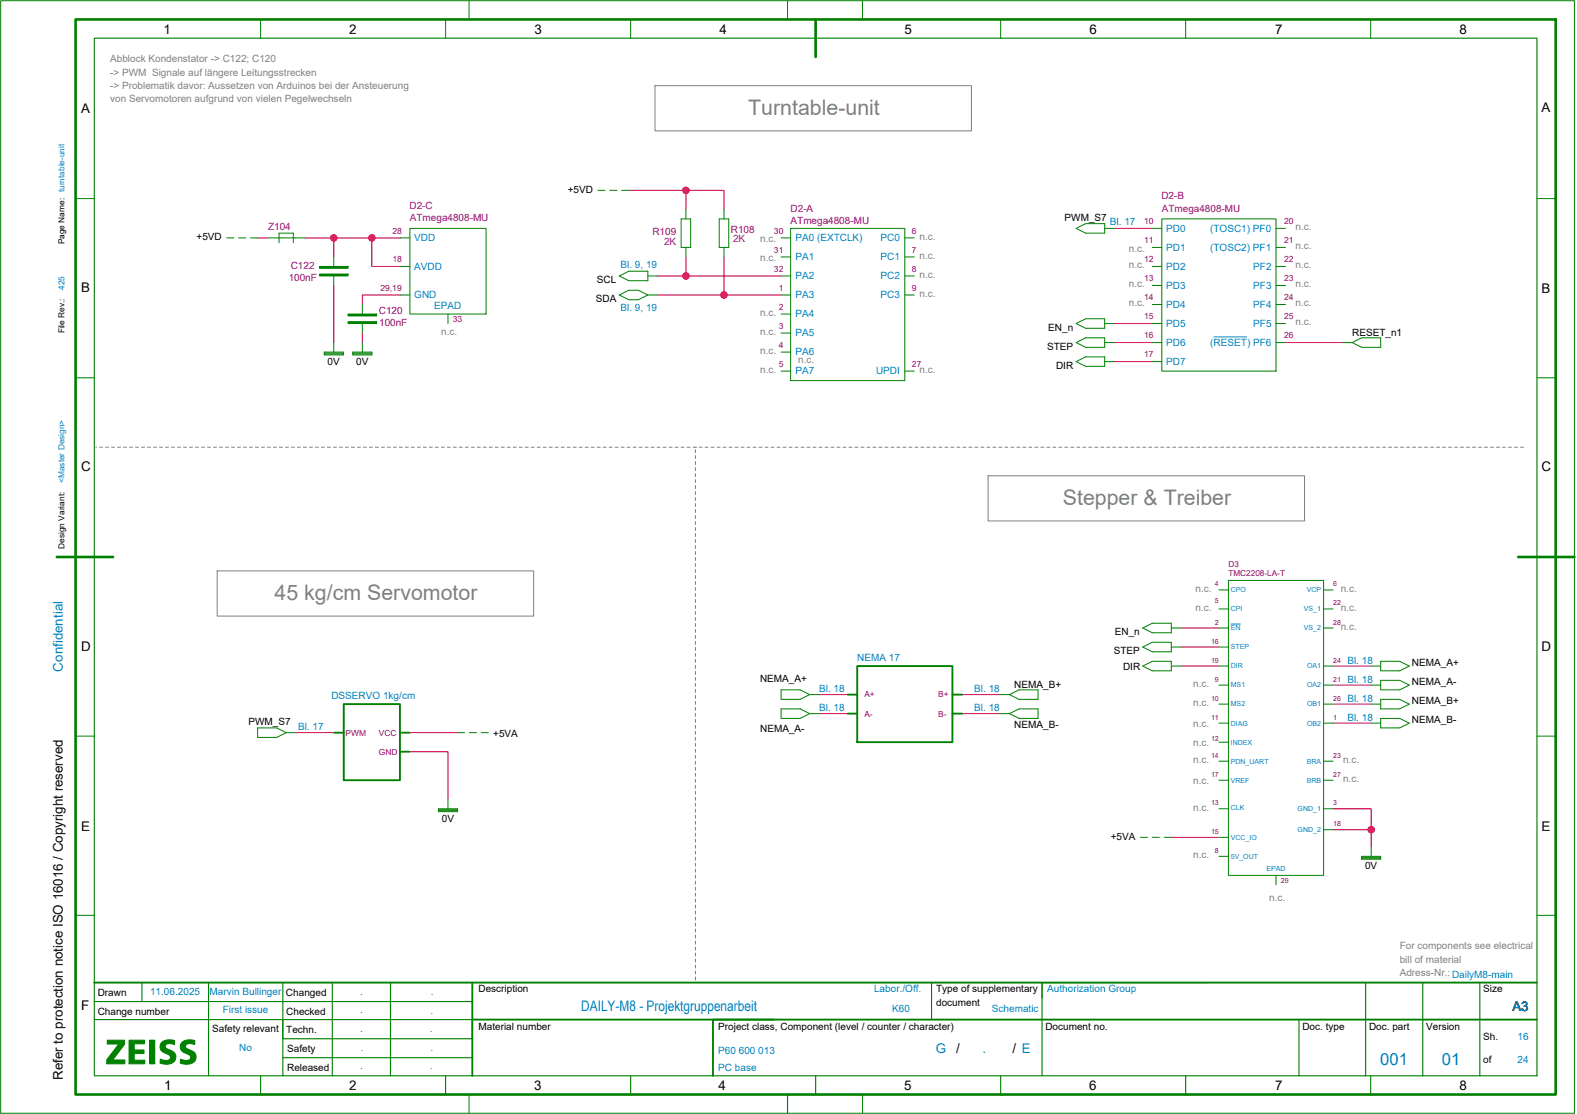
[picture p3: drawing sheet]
<svg xmlns="http://www.w3.org/2000/svg" width="421mm" height="297mm" viewBox="0 0 421 297" stroke-linecap="round" stroke-linejoin="round" font-family="sans-serif">
<g fill="none" stroke="#808080" stroke-width=".27">
<path d="M174.8 22.9h84.5v12h-84.5zM25.6 119.4h.2M26.6 119.4h.8M28.2 119.4h.8M29.8 119.4h.8M31.4 119.4h.8M33 119.4h.8M34.6 119.4h.8M36.2 119.4h.8M37.8 119.4h.8M39.4 119.4h.8M41 119.4h.8"/>
<path d="M42.6 119.4h.8M44.2 119.4h.8M45.8 119.4h.8M47.4 119.4h.8M49 119.4h.8M50.6 119.4h.8M52.2 119.4h.8M53.8 119.4h.8M55.4 119.4h.8M57 119.4h.8M58.6 119.4h.8M60.2 119.4h.8"/>
<path d="M61.8 119.4h.8M63.4 119.4h.8M65 119.4h.8M66.6 119.4h.8M68.2 119.4h.8M69.8 119.4h.8M71.4 119.4h.8M73 119.4h.8M74.6 119.4h.8M76.2 119.4h.8M77.8 119.4h.8M79.4 119.4h.8"/>
<path d="M81 119.4h.8M82.6 119.4h.8M84.2 119.4h.8M85.8 119.4h.8M87.4 119.4h.8M89 119.4h.8M90.6 119.4h.8M92.2 119.4h.8M93.8 119.4h.8M95.4 119.4h.8M97 119.4h.8M98.6 119.4h.8"/>
<path d="M100.2 119.4h.8M101.8 119.4h.8M103.4 119.4h.8M105 119.4h.8M106.6 119.4h.8M108.2 119.4h.8M109.8 119.4h.8M111.4 119.4h.8M113 119.4h.8M114.6 119.4h.8M116.2 119.4h.8M117.8 119.4h.8"/>
<path d="M119.4 119.4h.8M121 119.4h.8M122.6 119.4h.8M124.2 119.4h.8M125.8 119.4h.8M127.4 119.4h.8M129 119.4h.8M130.6 119.4h.8M132.2 119.4h.8M133.8 119.4h.8M135.4 119.4h.8M137 119.4h.8"/>
<path d="M138.6 119.4h.8M140.2 119.4h.8M141.8 119.4h.8M143.4 119.4h.8M145 119.4h.8M146.6 119.4h.8M148.2 119.4h.8M149.8 119.4h.8M151.4 119.4h.8M153 119.4h.8M154.6 119.4h.8M156.2 119.4h.8"/>
<path d="M157.8 119.4h.8M159.4 119.4h.8M161 119.4h.8M162.6 119.4h.8M164.2 119.4h.8M165.8 119.4h.8M167.4 119.4h.8M169 119.4h.8M170.6 119.4h.8M172.2 119.4h.8M173.8 119.4h.8M175.4 119.4h.8"/>
<path d="M177 119.4h.8M178.6 119.4h.8M180.2 119.4h.8M181.8 119.4h.8M183.4 119.4h.8M185 119.4h.8M185.6 119.4h.1M186.6 119.4h.8M188.2 119.4h.8M189.8 119.4h.8M191.4 119.4h.8M193 119.4h.8"/>
<path d="M194.6 119.4h.8M196.2 119.4h.8M197.8 119.4h.8M199.4 119.4h.8M201 119.4h.8M202.6 119.4h.8M204.2 119.4h.8M205.8 119.4h.8M207.4 119.4h.8M209 119.4h.8M210.6 119.4h.8M212.2 119.4h.8"/>
<path d="M213.8 119.4h.8M215.4 119.4h.8M217 119.4h.8M218.6 119.4h.8M220.2 119.4h.8M221.8 119.4h.8M223.4 119.4h.8M225 119.4h.8M226.6 119.4h.8M228.2 119.4h.8M229.8 119.4h.8M231.4 119.4h.8"/>
<path d="M233 119.4h.8M234.6 119.4h.8M236.2 119.4h.8M237.8 119.4h.8M239.4 119.4h.8M241 119.4h.8M242.6 119.4h.8M244.2 119.4h.8M245.8 119.4h.8M247.4 119.4h.8M249 119.4h.8M250.6 119.4h.8"/>
<path d="M252.2 119.4h.8M253.8 119.4h.8M255.4 119.4h.8M257 119.4h.8M258.6 119.4h.8M260.2 119.4h.8M261.8 119.4h.8M263.4 119.4h.8M265 119.4h.8M266.6 119.4h.8M268.2 119.4h.8M269.8 119.4h.8"/>
<path d="M271.4 119.4h.8M273 119.4h.8M274.6 119.4h.8M276.2 119.4h.8M277.8 119.4h.8M279.4 119.4h.8M281 119.4h.8M282.6 119.4h.8M284.2 119.4h.8M285.8 119.4h.8M287.4 119.4h.8M289 119.4h.8"/>
<path d="M290.6 119.4h.8M292.2 119.4h.8M293.8 119.4h.8M295.4 119.4h.8M297 119.4h.8M298.6 119.4h.8M300.2 119.4h.8M301.8 119.4h.8M303.4 119.4h.8M305 119.4h.8M306.6 119.4h.8M308.2 119.4h.8"/>
<path d="M309.8 119.4h.8M311.4 119.4h.8M313 119.4h.8M314.6 119.4h.8M316.2 119.4h.8M317.8 119.4h.8M319.4 119.4h.8M321 119.4h.8M322.6 119.4h.8M324.2 119.4h.8M325.8 119.4h.8M327.4 119.4h.8"/>
<path d="M329 119.4h.8M330.6 119.4h.8M332.2 119.4h.8M333.8 119.4h.8M335.4 119.4h.8M337 119.4h.8M338.6 119.4h.8M340.2 119.4h.8M341.8 119.4h.8M343.4 119.4h.8M345 119.4h.8M346.6 119.4h.8"/>
<path d="M348.2 119.4h.8M349.8 119.4h.8M351.4 119.4h.8M353 119.4h.8M354.6 119.4h.8M356.2 119.4h.8M357.8 119.4h.8M359.4 119.4h.8M361 119.4h.8M362.6 119.4h.8M364.2 119.4h.8M365.8 119.4h.8"/>
<path d="M367.4 119.4h.8M369 119.4h.8M370.6 119.4h.8M372.2 119.4h.8M373.8 119.4h.8M375.4 119.4h.8M377 119.4h.8M378.6 119.4h.8M380.2 119.4h.8M381.8 119.4h.8M383.4 119.4h.8M385 119.4h.8"/>
<path d="M386.6 119.4h.8M388.2 119.4h.8M389.8 119.4h.8M391.4 119.4h.8M393 119.4h.8M394.6 119.4h.8M396.2 119.4h.8M397.8 119.4h.8M399.4 119.4h.8M401 119.4h.8M402.6 119.4h.8M404.2 119.4h.8"/>
<path d="M405.8 119.4h.8M185.6 120v.8M185.6 121.6v.8M185.6 123.2v.8M185.6 124.8v.8M185.6 126.4v.8M185.6 128v.8M185.6 129.6v.8M185.6 131.2v.8M185.6 132.8v.8M185.6 134.4v.8M185.6 136v.8"/>
<path d="M185.6 137.6v.8M185.6 139.2v.8M263.7 127h84.5v12.1h-84.5zM58 152.4h84.4v12.1h-84.4zM185.6 140.8v.8M185.6 142.4v.8M185.6 144v.8M185.6 145.6v.8M185.6 147.2v.8M185.6 148.8v.8M185.6 150.4v.8M185.6 152v.8"/>
<path d="M185.6 153.6v.8M185.6 155.2v.8M185.6 156.8v.8M185.6 158.4v.8M185.6 160v.8M185.6 161.6v.8M185.6 163.2v.8M185.6 164.8v.8M185.6 166.4v.8M185.6 168v.8M185.6 169.6v.8M185.6 171.2v.8"/>
<path d="M185.6 172.8v.8M185.6 174.4v.8M185.6 176v.8M185.6 177.6v.8M185.6 179.2v.8M185.6 180.8v.8M185.6 182.4v.8M185.6 184v.8M185.6 185.6v.8M185.6 187.2v.8M185.6 188.8v.8M185.6 190.4v.8"/>
<path d="M185.6 192v.8M185.6 193.6v.8M185.6 195.2v.8M185.6 196.8v.8M185.6 198.4v.8M185.6 200v.8M185.6 201.6v.8M185.6 203.2v.8M185.6 204.8v.8M185.6 206.4v.8M185.6 208v.8M185.6 209.6v.8"/>
<path d="M185.6 211.2v.8M185.6 212.8v.8M185.6 214.4v.8M185.6 216v.8M185.6 217.6v.8M185.6 219.2v.8M185.6 220.8v.8M185.6 222.4v.8M185.6 224v.8M185.6 225.6v.8M185.6 227.2v.8M185.6 228.8v.8"/>
<path d="M185.6 230.4v.8M185.6 232v.8M185.6 233.6v.8M185.6 235.2v.8M185.6 236.8v.8M185.6 238.4v.8M185.6 240v.8M185.6 241.6v.8M185.6 243.2v.8M185.6 244.8v.8M185.6 246.4v.8M185.6 248v.8"/>
<path d="M185.6 249.6v.8M185.6 251.2v.8M185.6 252.8v.8M185.6 254.4v.8M185.6 256v.8M185.6 257.6v.8M185.6 259.2v.8M185.6 260.8v.8"/>
</g>
<circle cx="183.1" cy="73.7" r="1" fill="#f00"/>
<path d="M175.4 73.7h33.1M183.1 68.6v5.1" fill="none" stroke="#f00" stroke-width=".27"/>
<circle cx="193.2" cy="78.8" r="1" fill="#f00"/>
<path d="M175.4 78.8h33.1M193.2 68.6v10.2" fill="none" stroke="#f00" stroke-width=".27"/>
<circle cx="365.9" cy="221.5" r="1" fill="#f00"/>
<path d="M89.1 76.2v15.3M96.7 88.9v2.6M109.3 200.7h10.3v12.7M355.8 215.9h10.1v5.6M355.8 221.5h10.1M365.9 221.5v4.6" fill="none" stroke="#f00" stroke-width=".27"/>
<circle cx="183.1" cy="50.8" r="1" fill="#f00"/>
<path d="M167.8 50.8h15.3M183.1 50.8h10.1v5.1M183.1 50.8v5.1M68.8 63.5h2.5M106.9 78.8h-10.2v2.5" fill="none" stroke="#f00" stroke-width=".27"/>
<g fill="#f00">
<circle cx="89.1" cy="63.5" r="1"/>
<circle cx="99.2" cy="63.5" r="1"/>
</g>
<path d="M81.5 63.5h25.4M89.1 63.5v5.1M99.2 63.5v7.6h7.7M297.4 86.4h10.1M297.4 91.5h10.1M297.4 96.5h10.1M315.1 167.7h10.2M315.1 172.7h10.2M315.1 177.8h10.2" fill="none" stroke="#f00" stroke-width=".27"/>
<g fill="none" stroke="#ff0080" stroke-width=".27">
<path d="M297.4 61h10.1M343.1 91.5h15.2M355.8 177.8h10.1M78.9 195.6h10.3M109.3 195.6h12.8M218.6 185.4h7.6M218.6 190.5h7.6M256.7 185.4h10.2M256.7 190.5h10.2M355.8 182.9h10.1M355.8 188h10.1M355.8 193.1h10.1"/>
<path d="M312.6 223.5h12.7"/>
</g>
<path d="M92.9 83.8h7.6v.5h-7.6z" fill-rule="evenodd" fill="#008000"/>
<path d="M92.9 83.8h7.6v.5h-7.6z" fill="none" stroke="#008000" stroke-width=".27"/>
<path d="M92.9 85.9h7.6v.5h-7.6z" fill-rule="evenodd" fill="#008000"/>
<path d="M92.9 85.9h7.6v.5h-7.6zM96.7 81.3v2.5M96.7 86.4v2.5" fill="none" stroke="#008000" stroke-width=".27"/>
<path d="M85.3 71.1h7.6v.5h-7.6z" fill-rule="evenodd" fill="#008000"/>
<path d="M85.3 71.1h7.6v.5h-7.6z" fill="none" stroke="#008000" stroke-width=".27"/>
<path d="M85.3 73.2h7.6v.5h-7.6z" fill-rule="evenodd" fill="#008000"/>
<g fill="none" stroke="#008000" stroke-width=".27">
<path d="M181.8 58.4h2.5v7.7h-2.5zM183.1 55.9v2.5M191.9 58.4h2.6v7.7h-2.6zM193.2 55.9v2.5M310.1 58.4h30.4v40.7h-30.4zM71.3 63.5h10.2M74.5 64.8v-2.6h3.8v2.6M85.3 73.2h7.6v.5h-7.6zM89.1 68.6v2.5M89.1 73.7v2.5M106.9 63.5h2.5M106.9 78.8h2.5"/>
<path d="M106.9 71.1h2.5M109.4 61h20.3v22.8h-20.3zM183.1 66.1v2.5M193.2 66.1v2.5M208.5 63.5h2.5M208.5 68.6h2.5M208.5 73.7h2.5M208.5 78.8h2.5M211 61h30.5v40.6h-30.5zM241.5 63.5h2.5M241.5 68.6h2.5M241.5 73.7h2.5"/>
<path d="M241.5 78.8h2.5M307.5 61h2.6M307.5 66.1h2.6M307.5 71.1h2.6M307.5 76.2h2.6M340.5 61h2.6M340.5 66.1h2.6M340.5 71.1h2.6M340.5 76.2h2.6M119.6 83.8v2.6M208.5 88.9h2.5M208.5 83.8h2.5"/>
<path d="M208.5 94h2.5M208.5 99.1h2.5M241.5 99.1h2.5M307.5 81.3h2.6M307.5 91.5h2.6M307.5 86.4h2.6M307.5 96.5h2.6M340.5 81.3h2.6M340.5 91.5h2.6M340.5 86.4h2.6M325.3 157.5h2.5M327.8 155h25.4v78.7h-25.4z"/>
<path d="M353.2 157.5h2.6M325.3 167.7h2.5M325.3 162.6h2.5M325.3 172.7h2.5M325.3 177.8h2.5M353.2 167.7h2.6M353.2 162.6h2.6M353.2 177.8h2.6M325.3 193.1h2.5M325.3 182.9h2.5M325.3 188h2.5M325.3 198.1h2.5"/>
<path d="M353.2 193.1h2.6M353.2 182.9h2.6M353.2 188h2.6M325.3 215.9h2.5M325.3 203.2h2.5M325.3 208.3h2.5M353.2 215.9h2.6M353.2 203.2h2.6M353.2 208.3h2.6M325.3 228.6h2.5M325.3 223.5h2.5M340.5 233.7v2.5"/>
<path d="M353.2 221.5h2.6"/>
</g>
<path d="M324 89.9h8.7M328.5 166.6h2.5" fill="none" stroke="#0080c0" stroke-width=".27"/>
<path d="M39.9 277.7h1.4v6.3h-1.4z" fill-rule="evenodd" fill="#008000"/>
<path d="M39.9 277.7h1.4v6.3h-1.4z" fill="none" stroke="#008000" stroke-width=".27"/>
<path d="M28.6 277.7h4.6v1.1l-3.1 4.2h3.2v1h-4.8v-1.1l3.2-4.2h-3.1z" fill-rule="evenodd" fill="#008000"/>
<path d="M28.6 277.7h4.6v1.1l-3.1 4.2h3.2v1h-4.8v-1.1l3.2-4.2h-3.1z" fill="none" stroke="#008000" stroke-width=".27"/>
<path d="M34.4 277.7h4.2v1h-2.8v1.6h2.6v1h-2.6v1.7h2.8v1h-4.2z" fill-rule="evenodd" fill="#008000"/>
<path d="M34.4 277.7h4.2v1h-2.8v1.6h2.6v1h-2.6v1.7h2.8v1h-4.2z" fill="none" stroke="#008000" stroke-width=".27"/>
<path d="M43.2 278.3l1.4-.7 2 .2v1.1l-1.4-.3a.82 .82 0 0 0-1.1 .7 .82 .82 0 0 0 .9 .9l.4 .2a1.97 1.97 0 0 1 1.5 1.3v.8a2.49 2.49 0 0 1-3.3 1.5l-.9-.2 .1-1.1 1.6 .4a.86 .86 0 0 0 1.1-.8 .86 .86 0 0 0-.9-.9l-.7-.3a1.71 1.71 0 0 1-.7-2.8z" fill-rule="evenodd" fill="#008000"/>
<path d="M43.2 278.3l1.4-.7 2 .2v1.1l-1.4-.3a.82 .82 0 0 0-1.1 .7 .82 .82 0 0 0 .9 .9l.4 .2a1.97 1.97 0 0 1 1.5 1.3v.8a2.49 2.49 0 0 1-3.3 1.5l-.9-.2 .1-1.1 1.6 .4a.86 .86 0 0 0 1.1-.8 .86 .86 0 0 0-.9-.9l-.7-.3a1.71 1.71 0 0 1-.7-2.8z" fill="none" stroke="#008000" stroke-width=".27"/>
<path d="M48.6 278.3l1.4-.7 2 .2-.1 1.1-1.3-.3a.82 .82 0 0 0-1.1 .7 .82 .82 0 0 0 .9 .9l.4 .2a1.97 1.97 0 0 1 1.5 1.3v.8a2.49 2.49 0 0 1-3.3 1.5l-.9-.2 .1-1.1 1.6 .4a.86 .86 0 0 0 1.1-.8 .86 .86 0 0 0-.9-.9l-.7-.3a1.71 1.71 0 0 1-.7-2.8z" fill-rule="evenodd" fill="#008000"/>
<g fill="none" stroke="#008000" stroke-width=".27">
<path d="M.2 .2h420v297h-420zM69.6 5.2v5M118.9 5.2v5M125.2 .2v5M168.3 5.2v5M210.2 .2v5M230.2 .2v5M267 5.2v5M316.4 5.2v5M365.8 5.2v5M20.2 53h5M159.6 50.8h1.9"/>
<path d="M162.7 50.8h1.9M165.9 50.8h1.9M410.2 53h5M60.5 63.5h1.9M63.7 63.5h1.9M66.8 63.5h2M165.3 73.7l2.5-1.3h5.1v2.5h-5.1zM165.3 78.8l2.5-1.3h2.6l2.5 1.3-2.5 1.2h-2.6zM172.9 73.7h2.5M172.9 78.8h2.5M287.2 61l2.5-1.3h5.1v2.5h-5.1zM294.8 61h2.6"/>
<path d="M86.5 94h5.1v.8h-5.1zM86.5 94.5h5.1M86.5 94.2h5.1M89.1 91.5v2.5M94.2 94h5v.8h-5zM94.2 94.5h5M94.2 94.2h5M96.7 91.5v2.5M287.2 86.4l2.5-1.3h5.1v2.5h-5.1zM287.2 91.5l2.5-1.3h5.1v2.5h-5.1zM287.2 96.5l2.5-1.2h5.1v2.5h-5.1zM294.8 91.5h2.6"/>
<path d="M294.8 86.4h2.6M294.8 96.5h2.6M358.3 91.5h2.6M360.9 91.5l2.5-1.3h5.1v2.5h-5.1zM20.2 100.9h5M410.2 100.9h5M305 177.8l2.5-1.3h5.1v2.6h-5.1zM305 172.7l2.5-1.2h5.1v2.5h-5.1zM305 167.7l2.5-1.3h5.1v2.5h-5.1zM312.6 177.8h2.5M312.6 172.7h2.5M312.6 167.7h2.5"/>
<path d="M365.9 177.8h2.6M368.5 176.5h5.1l2.5 1.3-2.5 1.3h-5.1zM20.2 196.5h5M68.8 194.3h5l2.6 1.3-2.6 1.3h-5zM76.4 195.6h2.5M122.1 195.6h1.9M125.3 195.6h1.9M128.4 195.6h1.9M208.5 184.2h5l2.6 1.2-2.6 1.3h-5zM208.5 189.2h5l2.6 1.3-2.6 1.3h-5zM216.1 185.4h2.5M216.1 190.5h2.5"/>
<path d="M266.9 185.4h2.5M266.9 190.5h2.5M269.4 185.4l2.6-1.2h5v2.5h-5zM269.4 190.5l2.6-1.3h5v2.6h-5zM365.9 193.1h2.6M365.9 188h2.6M365.9 182.9h2.6M368.5 191.8h5.1l2.5 1.3-2.5 1.2h-5.1zM368.5 181.6h5.1l2.5 1.3-2.5 1.3h-5.1zM368.5 186.7h5.1l2.5 1.3-2.5 1.2h-5.1zM410.2 196.5h5M117 215.9h5.1v.8h-5.1z"/>
<path d="M117 216.4h5.1M117 216.2h5.1M119.6 213.4v2.5M304.3 223.5h1.9M307.5 223.5h1.9M310.7 223.5h1.9M363.4 228.6h5.1v.8h-5.1zM363.4 229.1h5.1M363.4 228.9h5.1M365.9 226.1v2.5M20.2 244.4h5M410.2 244.4h5"/>
<path d="M48.6 278.3l1.4-.7 2 .2-.1 1.1-1.3-.3a.82 .82 0 0 0-1.1 .7 .82 .82 0 0 0 .9 .9l.4 .2a1.97 1.97 0 0 1 1.5 1.3v.8a2.49 2.49 0 0 1-3.3 1.5l-.9-.2 .1-1.1 1.6 .4a.86 .86 0 0 0 1.1-.8 .86 .86 0 0 0-.9-.9l-.7-.3a1.71 1.71 0 0 1-.7-2.8zM125.2 292.2v5M230.2 292.2v5"/>
</g>
<path d="M20.2 5.2h395v287h-395zM217.7 5.2v10M15.2 148.7h15M405.2 148.7h15" fill="none" stroke="#008000" stroke-width=".7"/>
<g fill="none" stroke="#008000" stroke-width=".3">
<path d="M25.2 10.2h385v277h-385zM25.2 272.2h100.9l-.1 5.1h-50.5v-5.1M25.2 267.4h100.8M37.9 262.3v5.1M55.7 262.3v24.9M75.5 262.3v24.9M88.7 262.3v24.9M104.2 262.3v24.9M248.6 262.3v9.9M278.1 262.3v24.9M322.1 262.3h-44v4.1M346.7 272.2v15"/>
<path d="M364.5 262.3v24.9M379.7 262.3v24.9M394.9 262.3v24.9M69.6 287.3v5M75.5 282.4h50.5M118.9 287.3v5M168.3 287.3v5M210.2 292.2v5M217.7 287.3v5M267 287.3v5M316.4 287.3v5M365.8 287.3v5"/>
</g>
<g fill="none" stroke="#008000" stroke-width=".5">
<path d="M228.8 177.8h25.4v20.3h-25.4zM89.2 195.6h2.5M91.7 188h15v20.3h-15zM106.7 195.6h2.6M226.2 185.4h2.6M226.2 190.5h2.6M254.2 185.4h2.5M254.2 190.5h2.5M106.7 200.7h2.6M25.2 262.3h385M126 262.3v24.9M126 272.2h80.4"/>
<path d="M410.2 272.2h-219.9v15"/>
</g>
<g font-size="5.7" fill="#808080">
<text x="199.7" y="30.6">Turntable-unit</text>
<text x="283.6" y="134.8">Stepper &amp; Treiber</text>
<text x="73.3" y="160.2">45 kg/cm Servomotor</text>
</g>
<g font-size="4.4" fill="#0080c0">
<text x="368.3" y="284.2">001</text>
<text x="384.8" y="284.2">01</text>
</g>
<text font-size="3.9" fill="#0080c0" x="155.1" y="269.8">DAILY-M8 - Projektgruppenarbeit</text>
<g font-size="3.6">
<text x="43.7" y="9.1">1</text>
<text x="93.2" y="9.1">2</text>
<text x="142.7" y="9.1">3</text>
<text x="192" y="9.1">4</text>
<text x="241.4" y="9.1">5</text>
<text x="290.8" y="9.1">6</text>
<text x="340.3" y="9.2">7</text>
<text x="389.5" y="9.1">8</text>
<text x="411.4" y="30">A</text>
<text x="21.7" y="30.1">A</text>
<text x="21.7" y="78.1">B</text>
<text x="411.4" y="78.3">B</text>
<text x="21.7" y="125.9">C</text>
<text x="411.4" y="125.9">C</text>
<text x="21.7" y="173.9">D</text>
<text x="411.4" y="173.9">D</text>
<text x="21.7" y="221.8">E</text>
<text x="411.4" y="221.8">E</text>
<text x="21.7" y="269.6">F</text>
<text x="403.6" y="269.8">A3</text>
<text x="255.2" y="281.1">/</text>
<text x="270.2" y="281.1">/ E</text>
<text x="16.8" y="288.3" transform="rotate(-90 16.8 288.3)">Refer to protection notice ISO 16016 / Copyright reserved</text>
<text x="43.8" y="290.9">1</text>
<text x="93.2" y="290.9">2</text>
<text x="142.6" y="290.9">3</text>
<text x="191.8" y="290.9">4</text>
<text x="241.3" y="290.9">5</text>
<text x="290.7" y="290.9">6</text>
<text x="340.3" y="290.9">7</text>
<text x="389.5" y="290.9">8</text>
</g>
<g font-size="3.6" fill="#0080c0">
<text x="16.8" y="179.3" transform="rotate(-90 16.8 179.3)">Confidential</text>
<text x="249.7" y="281.1">G</text>
<text x="262.2" y="281.1">.</text>
</g>
<g font-size="2.7" fill="#808080">
<text x="29.4" y="16.6">Abblock Kondenstator -&gt; C122; C120</text>
<text x="29.4" y="20.2">-&gt; PWM Signale auf längere Leitungsstrecken</text>
<text x="29.4" y="23.8">-&gt; Problematik davor: Aussetzen von Arduinos bei der Ansteuerung</text>
<text x="29.4" y="27.4">von Servomotoren aufgrund von vielen Pegelwechseln</text>
<text x="202.9" y="64.6">n.c.</text>
<text x="245.4" y="64">n.c.</text>
<text x="345.7" y="61.5">n.c.</text>
<text x="202.9" y="69.7">n.c.</text>
<text x="245.4" y="69.1">n.c.</text>
<text x="301.3" y="71.6">n.c.</text>
<text x="301.3" y="67.2">n.c.</text>
<text x="345.7" y="66.5">n.c.</text>
<text x="345.7" y="71.6">n.c.</text>
<text x="245.4" y="74.2">n.c.</text>
<text x="301.3" y="76.7">n.c.</text>
<text x="345.7" y="76.7">n.c.</text>
<text x="245.4" y="79.2">n.c.</text>
<text x="301.3" y="81.8">n.c.</text>
<text x="345.7" y="81.8">n.c.</text>
<text x="117.8" y="89.4">n.c.</text>
<text x="202.9" y="84.3">n.c.</text>
<text x="202.9" y="89.4">n.c.</text>
<text x="345.7" y="86.9">n.c.</text>
<text x="202.9" y="94.5">n.c.</text>
<text x="202.9" y="99.6">n.c.</text>
<text x="213" y="97">n.c.</text>
<text x="245.4" y="99.6">n.c.</text>
<text x="319.1" y="158">n.c.</text>
<text x="357.8" y="158">n.c.</text>
<text x="319.1" y="163.1">n.c.</text>
<text x="357.8" y="163.1">n.c.</text>
<text x="357.8" y="168.1">n.c.</text>
<text x="318.4" y="183.4">n.c.</text>
<text x="318.4" y="188.5">n.c.</text>
<text x="318.4" y="194.2">n.c.</text>
<text x="318.4" y="203.7">n.c.</text>
<text x="318.4" y="199.3">n.c.</text>
<text x="358.4" y="203.7">n.c.</text>
<text x="318.4" y="209.4">n.c.</text>
<text x="358.4" y="208.8">n.c.</text>
<text x="318.4" y="216.4">n.c.</text>
<text x="318.4" y="229.1">n.c.</text>
<text x="338.7" y="240.5">n.c.</text>
<text x="373.6" y="253.4">For components see electrical</text>
<text x="373.6" y="257">bill of material</text>
<text x="373.6" y="260.6">Adress-Nr.: DailyM8-main</text>
</g>
<g font-size="2.7">
<text x="151.5" y="51.5">+5VD</text>
<text x="284.1" y="58.9">PWM_S7</text>
<text x="52.4" y="64.2">+5VD</text>
<text x="159.3" y="75.5">SCL</text>
<text x="159" y="80.6">SDA</text>
<text x="279.7" y="88.2">EN_n</text>
<text x="360.9" y="89.6">RESET_n1</text>
<text x="279.4" y="93.3">STEP</text>
<text x="87.4" y="97.4">0V</text>
<text x="95.1" y="97.4">0V</text>
<text x="281.8" y="98.4">DIR</text>
<text x="297.5" y="169.5">EN_n</text>
<text x="297.2" y="174.6">STEP</text>
<text x="299.7" y="178.9">DIR</text>
<text x="376.8" y="177.8">NEMA_A+</text>
<text x="202.8" y="182.1">NEMA_A+</text>
<text x="270.7" y="183.6">NEMA_B+</text>
<text x="376.8" y="182.8">NEMA_A-</text>
<text x="376.8" y="187.9">NEMA_B+</text>
<text x="66.3" y="193.5">PWM_S7</text>
<text x="131.6" y="196.7">+5VA</text>
<text x="202.9" y="195.5">NEMA_A-</text>
<text x="270.7" y="194.4">NEMA_B-</text>
<text x="376.8" y="193">NEMA_B-</text>
<text x="117.9" y="219.4">0V</text>
<text x="296.4" y="224.2">+5VA</text>
<text x="364.3" y="232.1">0V</text>
<text x="26.1" y="265.9">Drawn</text>
<text x="76.3" y="265.9">Changed</text>
<text x="127.7" y="264.9">Description</text>
<text x="249.8" y="264.9">Type of supplementary</text>
<text x="249.8" y="268.5">document</text>
<text x="395.8" y="264.9">Size</text>
<text x="26.1" y="270.9">Change number</text>
<text x="56.6" y="275.6">Safety relevant</text>
<text x="76.4" y="270.9">Checked</text>
<text x="76.4" y="275.7">Techn.</text>
<text x="127.7" y="274.9">Material number</text>
<text x="191.7" y="274.9">Project class, Component (level / counter / character)</text>
<text x="279" y="274.9">Document no.</text>
<text x="347.6" y="274.9">Doc. type</text>
<text x="365.4" y="274.9">Doc. part</text>
<text x="380.6" y="274.9">Version</text>
<text x="76.6" y="280.9">Safety</text>
<text x="395.8" y="277.7">Sh.</text>
<text x="76.6" y="285.9">Released</text>
<text x="395.8" y="283.8">of</text>
</g>
<g font-size="2.7" fill="#800080">
<text x="309.9" y="53.2">D2-B</text>
<text x="109.3" y="55.8">D2-C</text>
<text x="109.4" y="59.1">ATmega4808-MU</text>
<text x="211" y="56.6">D2-A</text>
<text x="211" y="59.9">ATmega4808-MU</text>
<text x="310.1" y="56.6">ATmega4808-MU</text>
<text x="71.6" y="61.5">Z104</text>
<text x="174.1" y="62.7">R109</text>
<text x="177.2" y="65.3">2K</text>
<text x="195.1" y="62.1">R108</text>
<text x="195.6" y="64.6">2K</text>
<text x="77.6" y="71.8">C122</text>
<text x="77.1" y="75">100nF</text>
<text x="101.1" y="83.9">C120</text>
<text x="101.2" y="87">100nF</text>
</g>
<g font-size="2.7" fill="#0080c0">
<text x="110.6" y="64.4">VDD</text>
<text x="212.3" y="64.4">PA0 (EXTCLK)</text>
<text x="235" y="64.4">PC0</text>
<text x="296.2" y="60.2">Bl. 17</text>
<text x="311.2" y="61.9">PD0</text>
<text x="323" y="61.9">(TOSC1) PF0</text>
<text x="165.6" y="71.6">Bl. 9, 19</text>
<text x="212.3" y="69.5">PA1</text>
<text x="235" y="69.5">PC1</text>
<text x="311.2" y="66.9">PD1</text>
<text x="323" y="66.9">(TOSC2) PF1</text>
<text x="110.6" y="72">AVDD</text>
<text x="212.3" y="74.6">PA2</text>
<text x="235" y="74.6">PC2</text>
<text x="311.2" y="72">PD2</text>
<text x="311.2" y="77.1">PD3</text>
<text x="334.5" y="72">PF2</text>
<text x="334.5" y="77.1">PF3</text>
<text x="110.6" y="79.6">GND</text>
<text x="115.9" y="82.6">EPAD</text>
<text x="165.6" y="83.1">Bl. 9, 19</text>
<text x="212.3" y="79.7">PA3</text>
<text x="235" y="79.7">PC3</text>
<text x="311.2" y="82.2">PD4</text>
<text x="334.5" y="82.2">PF4</text>
<text x="212.3" y="84.7">PA4</text>
<text x="212.3" y="89.8">PA5</text>
<text x="311.2" y="87.3">PD5</text>
<text x="334.5" y="87.3">PF5</text>
<text x="212.3" y="94.9">PA6</text>
<text x="311.2" y="92.3">PD6</text>
<text x="323" y="92.3">(RESET) PF6</text>
<text x="212.3" y="100">PA7</text>
<text x="233.8" y="100">UPDI</text>
<text x="311.2" y="97.4">PD7</text>
<text x="228.8" y="176.6">NEMA 17</text>
<text x="359.6" y="177.2">Bl. 18</text>
<text x="218.6" y="184.7">Bl. 18</text>
<text x="260" y="184.8">Bl. 18</text>
<text x="359.6" y="182.3">Bl. 18</text>
<text x="88.4" y="186.7">DSSERVO 1kg/cm</text>
<text x="218.6" y="189.7">Bl. 18</text>
<text x="260" y="189.9">Bl. 18</text>
<text x="359.6" y="187.4">Bl. 18</text>
<text x="79.6" y="194.8">Bl. 17</text>
<text x="359.6" y="192.5">Bl. 18</text>
<text x="40" y="265.7">11.06.2025</text>
<text x="55.9" y="265.7">Marvin Bullinger</text>
<text x="96.1" y="265.7">.</text>
<text x="115" y="265.7">.</text>
<text x="233.3" y="264.9">Labor./Off.</text>
<text x="279.5" y="264.9">Authorization Group</text>
<text x="59.5" y="270.5">First issue</text>
<text x="96.1" y="270.5">.</text>
<text x="96.1" y="275.6">.</text>
<text x="114.7" y="275.6">.</text>
<text x="114.9" y="270.7">.</text>
<text x="238.1" y="270">K60</text>
<text x="264.7" y="270">Schematic</text>
<text x="63.9" y="280.5">No</text>
<text x="96.2" y="280.5">.</text>
<text x="114.9" y="280.5">.</text>
<text x="191.7" y="281.3">P60 600 013</text>
<text x="405" y="277.7">16</text>
<text x="96.1" y="285.5">.</text>
<text x="114.7" y="285.5">.</text>
<text x="191.7" y="285.9">PC base</text>
<text x="405" y="283.8">24</text>
</g>
<g font-size="2.3" fill="#800080">
<text x="305.4" y="59.8">10</text>
<text x="342.7" y="59.8">20</text>
<text x="104.7" y="62.4">28</text>
<text x="206.5" y="62.4">30</text>
<text x="243.4" y="62.4">6</text>
<text x="305.4" y="64.9">11</text>
<text x="342.7" y="64.9">21</text>
<text x="104.7" y="70">18</text>
<text x="206.5" y="67.4">31</text>
<text x="243.4" y="67.4">7</text>
<text x="305.4" y="70">12</text>
<text x="342.7" y="70">22</text>
<text x="101.5" y="77.6">29,19</text>
<text x="206.5" y="72.5">32</text>
<text x="207.8" y="77.6">1</text>
<text x="243.4" y="77.6">9</text>
<text x="243.4" y="72.5">8</text>
<text x="305.4" y="75.1">13</text>
<text x="342.7" y="75.1">23</text>
<text x="207.8" y="82.7">2</text>
<text x="305.4" y="80.1">14</text>
<text x="342.7" y="80.1">24</text>
<text x="120.8" y="85.9">33</text>
<text x="207.8" y="87.8">3</text>
<text x="305.4" y="85.2">15</text>
<text x="342.7" y="85.2">25</text>
<text x="207.8" y="92.8">4</text>
<text x="305.4" y="90.3">16</text>
<text x="305.4" y="95.4">17</text>
<text x="342.7" y="90.3">26</text>
<text x="207.8" y="97.9">5</text>
<text x="243.4" y="97.9">27</text>
</g>
<g font-size="2.2">
<text x="17.2" y="65.3" transform="rotate(-90 17.2 65.3)">Page Name: turntable-unit</text>
<text x="17.2" y="89" transform="rotate(-90 17.2 89)">File Rev.:</text>
<text x="17.2" y="146.5" transform="rotate(-90 17.2 146.5)">Design Variant:</text>
</g>
<g font-size="2.2" fill="#0080c0">
<text x="17.2" y="77.4" transform="rotate(-90 17.2 77.4)">425</text>
<text x="17.2" y="129" transform="rotate(-90 17.2 129)">&lt;Master Design&gt;</text>
</g>
<g font-size="2.2" fill="#800080">
<text x="327.8" y="151.3">D3</text>
<text x="327.8" y="153.8">TMC2208-LA-T</text>
<text x="230.7" y="186.2">A+</text>
<text x="230.7" y="191.3">A-</text>
<text x="250.4" y="186.2">B+</text>
<text x="250.4" y="191.3">B-</text>
<text x="92.3" y="196.4">PWM</text>
<text x="101.1" y="196.4">VCC</text>
<text x="101.1" y="201.4">GND</text>
</g>
<g font-size="1.9" fill="#800080">
<text x="324.2" y="156.4">4</text>
<text x="324.2" y="160.9">5</text>
<text x="355.8" y="156.6">6</text>
<text x="355.8" y="161.6">22</text>
<text x="324.2" y="166.7">2</text>
<text x="355.8" y="166.7">28</text>
<text x="323.2" y="171.8">16</text>
<text x="323.2" y="176.9">19</text>
<text x="355.8" y="176.9">24</text>
<text x="324.2" y="182">9</text>
<text x="355.8" y="182">21</text>
<text x="323.2" y="187">10</text>
<text x="355.8" y="187">26</text>
<text x="323.2" y="192.1">11</text>
<text x="323.2" y="197.7">12</text>
<text x="355.8" y="192.1">1</text>
<text x="323.2" y="202.3">14</text>
<text x="355.8" y="202.3">23</text>
<text x="323.2" y="207.4">17</text>
<text x="355.8" y="207.4">27</text>
<text x="323.2" y="215">13</text>
<text x="355.8" y="215">3</text>
<text x="355.8" y="220.6">18</text>
<text x="323.2" y="222.6">15</text>
<text x="324.2" y="227.7">8</text>
<text x="341.8" y="235.8">29</text>
</g>
<g font-size="1.9" fill="#0080c0">
<text x="328.5" y="158.1">CPO</text>
<text x="348.7" y="158.1">VCP</text>
<text x="328.5" y="163.2">CPI</text>
<text x="348" y="163.2">VS_1</text>
<text x="328.5" y="168.3">EN</text>
<text x="328.5" y="173.4">STEP</text>
<text x="348" y="168.3">VS_2</text>
<text x="328.5" y="178.4">DIR</text>
<text x="348.8" y="178.4">OA1</text>
<text x="328.5" y="183.5">MS1</text>
<text x="348.8" y="183.5">OA2</text>
<text x="328.5" y="188.6">MS2</text>
<text x="348.8" y="188.6">OB1</text>
<text x="328.5" y="193.7">DIAG</text>
<text x="348.8" y="193.7">OB2</text>
<text x="328.5" y="198.8">INDEX</text>
<text x="328.5" y="203.8">PDN_UART</text>
<text x="348.7" y="203.8">BRA</text>
<text x="328.5" y="208.9">VREF</text>
<text x="348.7" y="208.9">BRB</text>
<text x="328.5" y="216.3">CLK</text>
<text x="346.3" y="216.5">GND_1</text>
<text x="328.5" y="224.2">VCC_IO</text>
<text x="346.3" y="222.1">GND_2</text>
<text x="328.5" y="229.2">5V_OUT</text>
<text x="338" y="232.4">EPAD</text>
</g>
</svg>
